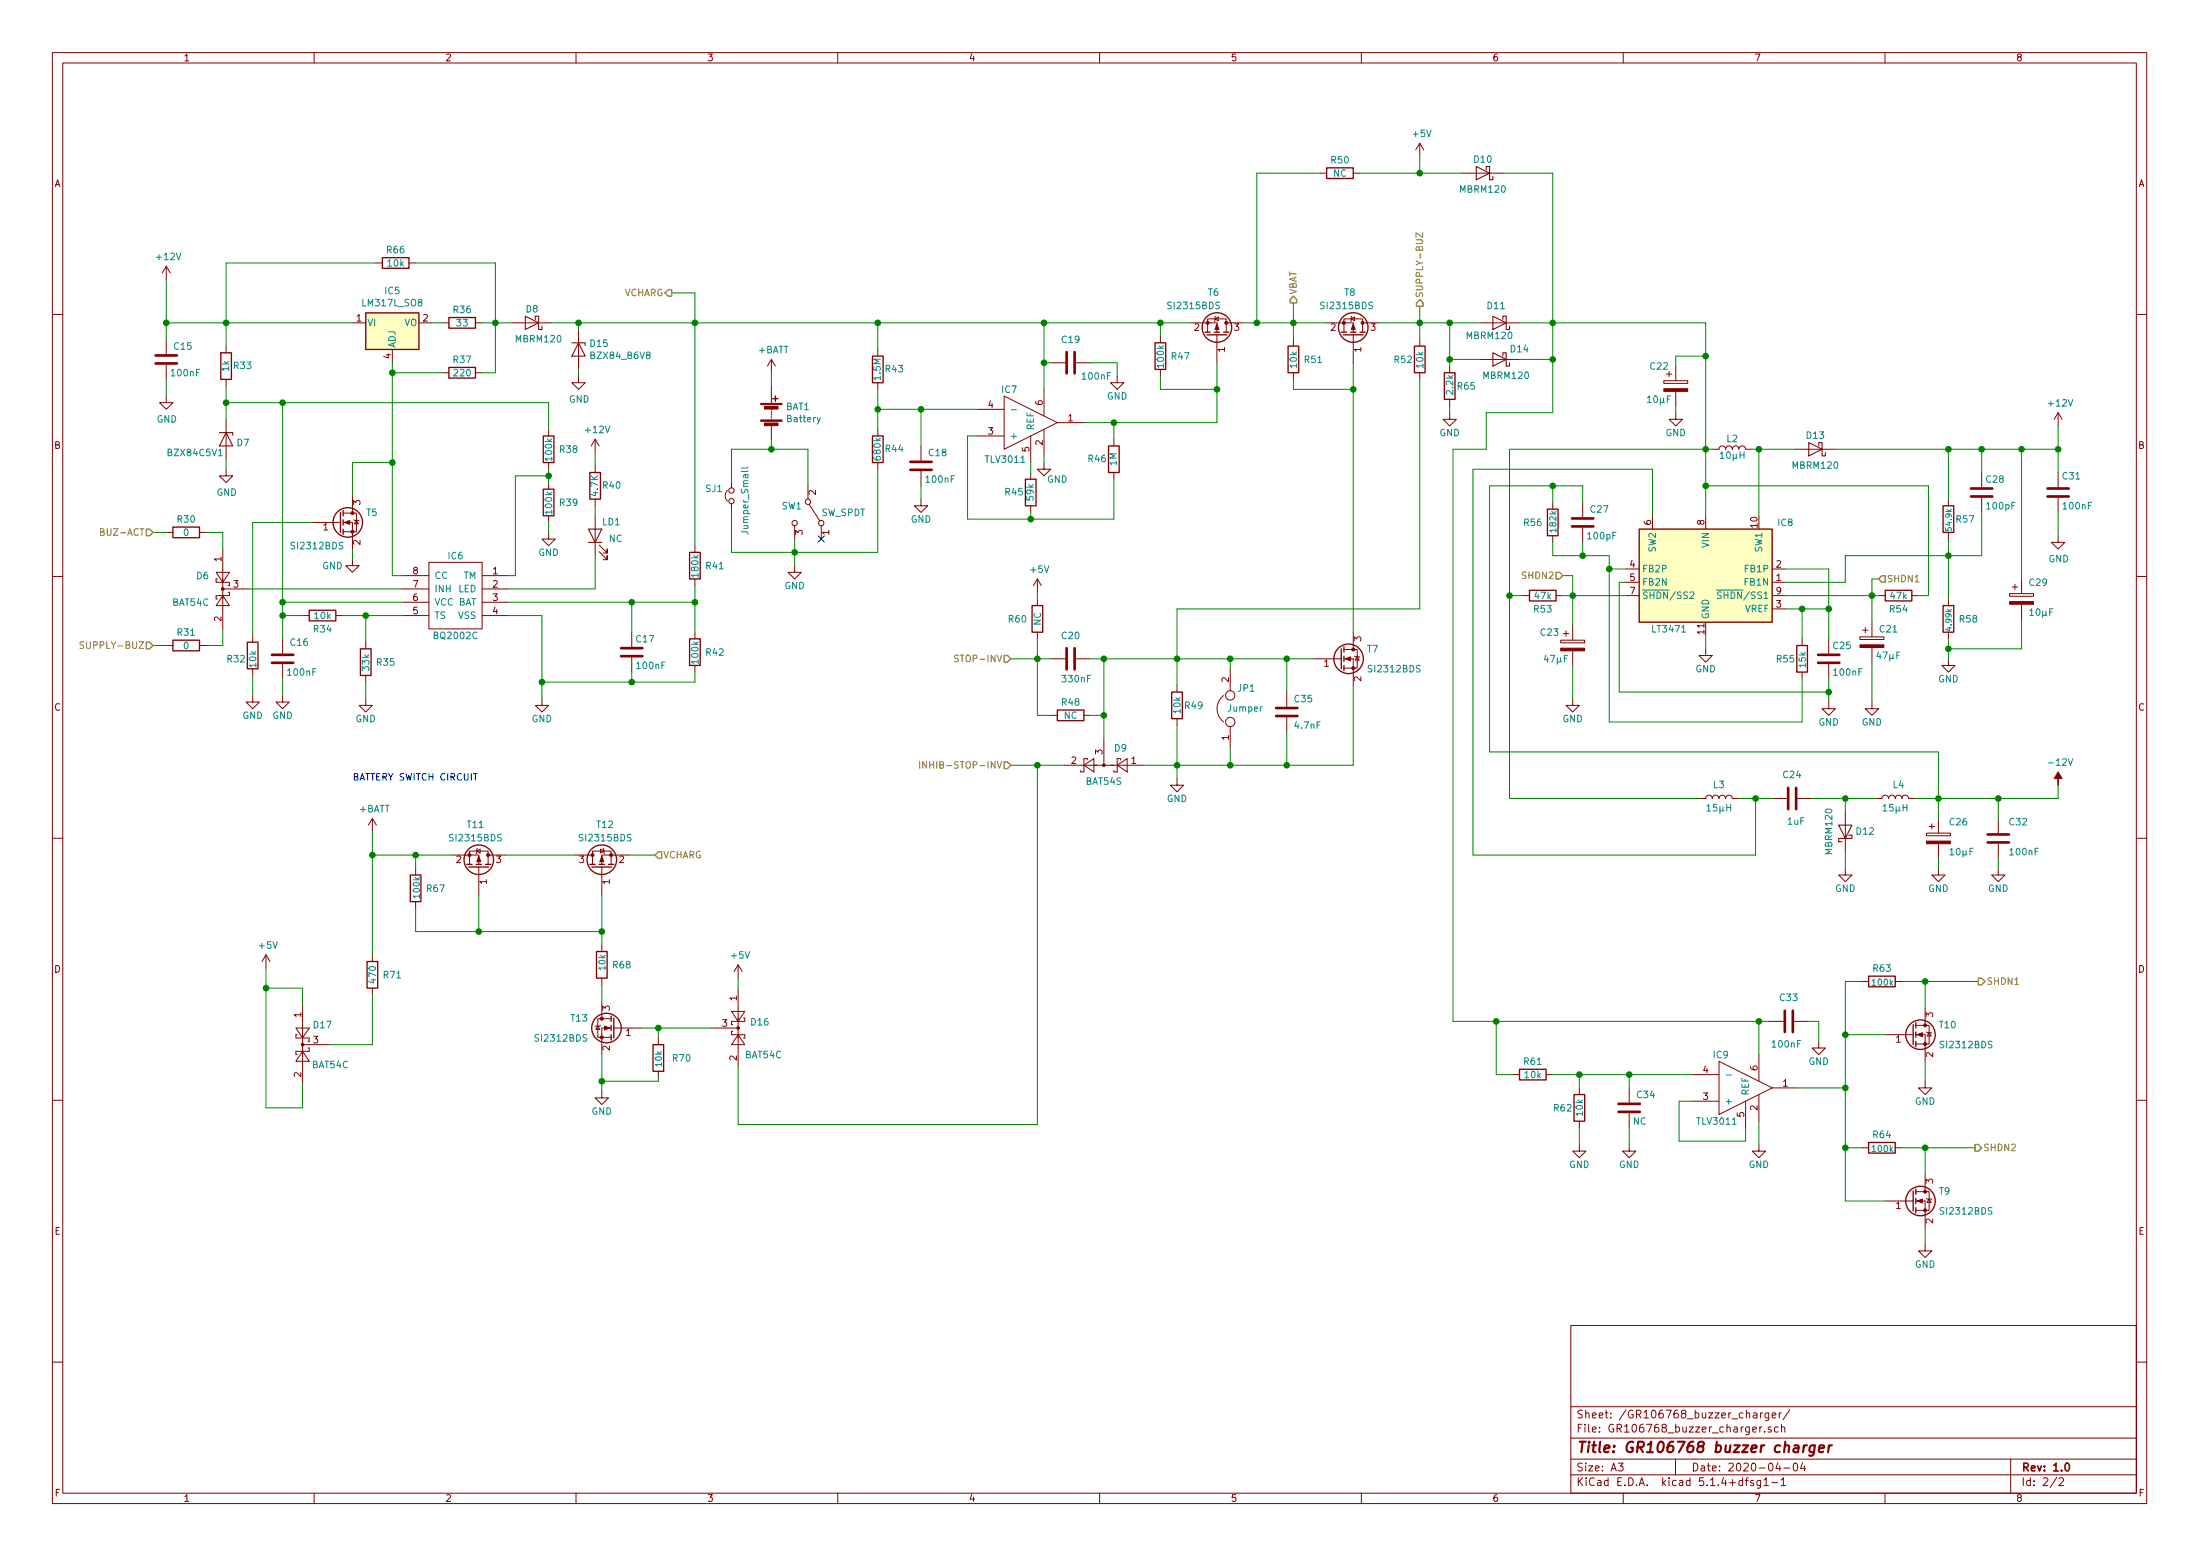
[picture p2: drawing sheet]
<svg xmlns="http://www.w3.org/2000/svg" width="420mm" height="297mm" viewBox="0 0 420 297" stroke-linecap="round" stroke-linejoin="round" font-family="sans-serif">
<g fill="none" stroke="#840000" stroke-width=".19">
<path d="M10 10h400v277h-400zM12 12h396v273.1h-396zM60 10v2M110 10v2M160 10v2M210 10v2M260 10v2M310 10v2M360 10v2M252.1 33.1h1.3M258.4 33.1h1.3M271.1 27.3v2.6"/>
<path d="M271.1 27.3l-.7 1.3M271.1 27.3l.8 1.3M279.4 33.1h7.6M31.7 50.8l-.7 1.3M31.7 50.8v2.6M31.7 50.8l.8 1.3M71.8 50.2h1.2M78.1 50.2h1.3M10 60h2M31.7 75.6v1.3h1.3l-1.3 1.2-1.2-1.2h1.2M31.7 64.8v2.8M31.7 69.6v2.8"/>
<path d="M43.2 66.1v1.2M43.2 72.4v1.3M67.3 61.6h2.5M74.9 66.7v2.6M80 61.6h2.5M84.5 61.6h1.2M84.5 71.2h1.2M90.8 61.6h1.3M90.8 71.2h1.3M97.8 61.6h7.6M110.5 71.8v1.3h1.3l-1.3 1.2-1.3-1.2h1.3M110.5 62.9v7.6"/>
<path d="M147.3 68.6l-.7 1.3M147.3 68.6v2.6M147.3 73.7v3.3M147.3 78v.3M147.3 78.5v.3M147.3 79v.3M147.3 79.5v.3M147.3 68.6l.8 1.3M167.6 66.7v1.3M167.6 73.1v1.2M186.7 78.1h5.1M191.8 75.6l10.1 5.1-10.1 5.1z"/>
<path d="M199.4 74.3v5.1M200.7 69.3h2.8M205.5 69.3h2.8M213.4 71.8v1.3h1.2l-1.2 1.2-1.3-1.2h1.3M221.6 64.2v1.2M221.6 70.5v1.3M227.3 61.6h5.1v1.8M232 60.9l.7-.4v.8zM232.2 60.4l-.3 1M232.4 63.9v.2M232.4 64.2v5.1M234.2 61.6v-.7h-3.6v2.5"/>
<path d="M234.2 61.6h3.3M234.2 61.6v1.8M247 64.8v1.3M247 71.2v1.2M253.4 61.6h5v1.8M258.1 60.9l.6-.4v.8zM258.2 60.4l-.3 1M258.4 63.9v.2M258.4 64.2v5.1M260.2 61.6v-.7h-3.5v2.5M260.2 61.6h3.3M260.2 61.6v1.8"/>
<path d="M271.1 64.8v1.3M271.1 71.2v1.2M276.9 78.8v1.2h1.2l-1.2 1.3-1.3-1.3h1.3M276.9 69.9v1.3M276.9 76.2v1.3M282.6 61.6h7.6M282.6 68.6h7.6M317.8 72.7h4.5v.5h-4.5zM318.3 71.4h1M318.8 70.9v1M320 78.8v1.2h1.3l-1.3 1.3-1.2-1.3h1.2M320 69.9v2.8"/>
<path d="M320 74.7v2.8M393.1 78.8l-.8 1.2M393.1 78.8v2.5M393.1 78.8l.7 1.2M408 60h2M43.2 89.6v1.2h1.2l-1.2 1.3-1.3-1.3h1.3M43.2 80v7.7M59.7 99.7h5.1M64.8 99.7h.2M65.5 99.7h1.8v5.1M65.5 98h1.8M67.3 98h.8v3.5h-2.6"/>
<path d="M67.3 94.7v3.3M67.6 99.2l1 .3M68.1 99.4l.4 .6h-.8zM104.8 82v1.2M104.8 88.3v1.3M104.8 92.1v1.3M104.8 98.5v1.2M113.7 83.9v2.5M113.7 88.9v1.3M113.7 95.3v1.3M113.7 98.5v7.6M113.7 83.9l-.8 1.2"/>
<path d="M113.7 83.9l.7 1.2M138.9 93.6a1.41 1.41 0 0 0 0 2.1M139.7 92.1v1M139.7 96.2v1M147.3 80v.3M147.3 81.3v2.6M154.3 92.7v2.6M154.6 96.3l2 3.2M167.6 82v1.2M167.6 88.3v1.3M175.9 95.3v1.3h1.3l-1.3 1.2-1.3-1.2h1.3M175.9 85.1v2.8"/>
<path d="M175.9 90v2.7M186.7 83.2h5.1M196.8 83.2v5.1M196.8 90.2v1.3M196.8 96.6v1.2M199.4 88.3v1.3h1.3l-1.3 1.2-1.3-1.2h1.3M199.4 82v5M201.9 80.7h5.1M212.7 83.9v1.2M212.7 90.2v1.3M296.5 95.9v1.3M302.3 95.9v2.8"/>
<path d="M315.6 98.5v2.5M325.8 98.5v2.5M327 85.8h1.3a.63 .63 0 0 1 .6-.7 .63 .63 0 0 1 .7 .7 .63 .63 0 0 1 .6-.7 .63 .63 0 0 1 .6 .7 .63 .63 0 0 1 .7-.7 .63 .63 0 0 1 .6 .7 .63 .63 0 0 1 .6-.7 .63 .63 0 0 1 .7 .7h1.2M342.9 85.8h7.6M372.1 95.3v1.3M378.5 90.2v2.8M378.5 95v2.8M393.1 90.2v2.8M393.1 95v2.8M10 110h2M31.7 101.6h1.3M38.1 101.6h1.3"/>
<path d="M41.3 109.3h2.5l-1.3 1.9zM41.5 110.5h-.2v.7h2.5v.6h-.2M42.5 113.7l1.3 1.9h-2.5zM42.5 112.4h5.1M42.5 104.8v15.3M43.6 113.1h.2v.6h-2.5v.6h.2M57.8 117.5h1.3M64.1 117.5h1.3M67.3 106.7v1.3h1.3l-1.3 1.3-1.3-1.3h1.3M76.8 109.9h5.1M76.8 112.4h5.1M76.8 115h5.1"/>
<path d="M76.8 117.5h5.1M81.9 107.4h10.2v12.7h-10.2zM92.1 109.9h5.1M92.1 112.4h5.1M92.1 115h5.1M92.1 117.5h5.1M104.8 101.6v1.3h1.2l-1.2 1.3-1.3-1.3h1.3M114.4 105.3l1.6 1.5v-.7v.7h-.8M114.4 104l1.6 1.6v-.8v.8h-.8M132.7 104.2v1.2M132.7 110.5v1.3M151.8 108v1.3h1.2l-1.2 1.2-1.3-1.2h1.3"/>
<path d="M151.8 100.4v2.5M156.8 100.4v2.5M198.1 110.5v2.6M198.1 114.3v1.3M198.1 110.5l-.7 1.3M198.1 110.5l.8 1.3M290.8 113.7h1.3M296.5 102.3v1.2M297.2 113.7h1.2M300.4 119.4v2.8M302.3 100.7v2.8M310.5 113.7h2.6"/>
<path d="M310.5 111.2h2.6M310.5 108.6h2.6M338.5 113.7h2.5M338.5 111.2h2.5M338.5 108.6h2.5M338.5 116.2h2.5M356.2 119.8v1M357.5 118.8v2.8M358.8 113.7h1.2M365.1 113.7h1.3M372.1 101.6v1.3M372.1 114.3v1.3"/>
<path d="M383.8 113.3h4.6v.5h-4.6zM384.3 112.1h1M384.8 111.5v1.1M386.1 110.5v2.8M386.1 115.4v2.7M393.1 102.3v1.2h1.2l-1.2 1.3-1.3-1.3h1.3M408 110h2M31.7 123.2h1.3M38.1 123.2h1.3M48.3 132.8v1.2h1.2l-1.2 1.3-1.3-1.3h1.3M48.3 121.3v1.3M48.3 127.7v1.2"/>
<path d="M54 132.8v1.2h1.2l-1.2 1.3-1.3-1.3h1.3M54 122v2.8M54 126.8v2.8M69.8 133.4v1.3h1.3l-1.3 1.2-1.2-1.2h1.2M69.8 122.6v1.3M69.8 128.9v1.3M103.5 133.4v1.3h1.3l-1.3 1.2-1.3-1.2h1.3M120.6 120.7v2.8M120.6 125.5v2.8M132.7 120.7v1.3M132.7 127v1.3M198.1 120.7v1.3"/>
<path d="M200.7 125.8h2.8M200.7 136.6h1.2M205.5 125.8h2.8M207 136.6h1.3M224.8 130.8v1.3M224.8 137.2v1.3M233.7 132.8a3.2 3.2 0 0 0 0 5M234.9 127.7v4.2M234.9 138.7v4.2M245.7 132.1v2.8M245.7 136.9v2.8M250.8 125.8h5.1"/>
<path d="M256 125.8h.2M256.7 125.8h1.7v5M256.7 124h1.7M258.4 124h.8v3.5h-2.5M258.4 120.7v3.3M258.7 125.3l1 .2M259.2 125.4l.4 .6h-.8zM298.1 122.2h4.5v.5h-4.5zM298.6 120.9h1M299.1 120.4v1M300.4 133.4v1.3h1.2l-1.2 1.2-1.3-1.2h1.3M300.4 124.2v2.8"/>
<path d="M325.8 123.9v1.2h1.2l-1.2 1.3-1.3-1.3h1.3M344.2 122v1.2M344.2 128.3v1.3M349.2 134v1.3h1.3l-1.3 1.3-1.2-1.3h1.2M349.2 122v2.8M349.2 126.8v2.8M355.2 121.6h4.6v.5h-4.6zM355.7 120.3h1M357.5 134v1.3h1.3l-1.3 1.3-1.3-1.3h1.3M357.5 123.6v2.8M372.1 125.8v1.2h1.3l-1.3 1.3-1.3-1.3h1.3M372.1 120.7v1.3"/>
<path d="M71.1 156.2v2.6M71.1 156.2l-.7 1.3M71.1 156.2l.8 1.3M203.2 146.1h15.2M207 146.1l1.9-1.3v2.6zM207.6 145.1v-.3h-.6v2.6h-.6v-.3M210.8 141v5.1M213.4 146.1l1.9-1.3v2.6zM214 145.1v-.3h-.6v2.6h-.7v-.3M224.8 148.6v1.3h1.3l-1.3 1.3-1.3-1.3h1.3M324.5 152.4h1.3a.63 .63 0 0 1 .6-.6 .63 .63 0 0 1 .6 .6 .63 .63 0 0 1 .7-.6 .63 .63 0 0 1 .6 .6 .63 .63 0 0 1 .6-.6 .63 .63 0 0 1 .7 .6 .63 .63 0 0 1 .6-.6 .63 .63 0 0 1 .6 .6h1.3M338.5 152.4h2.7"/>
<path d="M343.3 152.4h2.8M352.4 155v7.6M358.1 152.4h1.3a.63 .63 0 0 1 .6-.6 .63 .63 0 0 1 .7 .6 .63 .63 0 0 1 .6-.6 .63 .63 0 0 1 .6 .6 .63 .63 0 0 1 .7-.6 .63 .63 0 0 1 .6 .6 .63 .63 0 0 1 .7-.6 .63 .63 0 0 1 .6 .6h1.3M367.9 159h4.6v.5h-4.6zM368.4 157.8h1M368.9 157.3v1M370.2 156.2v2.8M381.6 156.2v2.8M10 160h2M79.4 165.8v1.2M79.4 172.1v1.3M86.4 163.2h5v1.8"/>
<path d="M91.1 162.5l.6-.4v.8zM91.2 162l-.3 1M91.4 165.5v.2M91.4 165.8v5.1M93.2 163.2v-.7h-3.5v2.5M93.2 163.2h3.3M93.2 163.2v1.8M109.9 163.2h3.3M113.2 163.2v-.7h3.5v2.5M113.2 163.2v1.8M114.7 162.1l.6 .4-.6 .4zM114.9 165.5v.2"/>
<path d="M114.9 165.8v5.1M115.2 162l.2 1M120 163.2h-5.1v1.8M352.4 165.8v1.2h1.3l-1.3 1.3-1.2-1.3h1.2M370.2 165.8v1.2h1.3l-1.3 1.3-1.3-1.3h1.3M370.2 161.1v2.8M381.6 165.8v1.2h1.3l-1.3 1.3-1.2-1.3h1.2M381.6 161.1v2.8M408 160h2M50.8 182.3l-.8 1.3M50.8 182.3v2.5M50.8 182.3l.8 1.3"/>
<path d="M56.5 196.3h2.6l-1.3 1.9zM56.8 197.5h-.3v.7h2.6v.6h-.3M57.8 191.8v15.2M57.8 199.4h5.1M71.1 182.3v1.3M71.1 188.6v1.3M114.2 195.9l.4 .6h-.8zM114.7 195.7l-1 .3M114.9 194.5h-.7v3.5h2.5M114.9 180.4v1.2M114.9 186.7v1.3M114.9 191.2v3.3"/>
<path d="M114.9 194.5h1.8M116.7 196.3h-1.8v5M117.2 196.3h.2M117.5 196.3h5.1M125.7 198.2v1.2M135.9 196.3h5.1M139.7 193.1h2.5l-1.2 1.9zM140 196.9h-.3v.6h2.5v.7h-.2M141 197.5l1.2 1.9h-2.5zM141 184.2l-.8 1.3M141 184.2v2.5M141 188.6v15.3"/>
<path d="M141 184.2l.7 1.3M142 194.3h.2v.7h-2.5v.6h.3M337.8 195h2.8M342.6 195h2.8M347.3 198.8v1.3h1.3l-1.3 1.2-1.2-1.2h1.2M355.6 187.4h1.3M360 197.5h5.1M361.9 187.4h1.3M365.2 197.5h.2M365.9 197.5h1.8v5.1M365.9 195.7h1.8M367.7 195.7h.7v3.6h-2.5"/>
<path d="M367.7 192.4v3.3M367.9 197l1 .3M368.4 197.1l.4 .7h-.8zM10 210h2M57.8 200.7l1.3 1.9h-2.6zM58.8 200.1h.3v.6h-2.6v.6h.3M114.9 208.3v1.3h1.3l-1.3 1.3-1.2-1.3h1.2M125.7 204.5v1.3M288.9 205.1h1.3M295.3 205.1h1.2M301.6 218.5v1.2h1.3l-1.3 1.3-1.2-1.3h1.2M301.6 207.7v1.3"/>
<path d="M301.6 214v1.3M311.1 218.5v1.2h1.3l-1.3 1.3-1.2-1.3h1.2M311.1 207.7v2.8M311.1 212.5v2.8M323.2 205.1h5.1M323.2 210.2h5.1M328.3 202.6l10.2 5.1-10.2 5.1zM333.4 210.2v5.1M335.9 218.5v1.2h1.3l-1.3 1.3-1.3-1.3h1.3M335.9 201.3v5.1M335.9 209v5M338.5 207.7h5"/>
<path d="M355.6 219.1h1.3M361.9 219.1h1.3M367.7 206.4v1.3h1.2l-1.2 1.3-1.3-1.3h1.3M408 210h2M360 229.3h5.1M365.2 229.3h.2M365.9 229.3h1.8v5.1M365.9 227.5h1.8M367.7 227.5h.7v3.5h-2.5M367.7 237.5v1.3h1.2l-1.2 1.3-1.3-1.3h1.3M367.7 224.2v3.3M367.9 228.8l1 .2"/>
<path d="M368.4 228.9l.4 .6h-.8zM300 253h108v32.1h-108zM10 260h2M300 278.5h108M300 274.5h108M300 268.5h108M309 279.3h1l-.5 .6 .4 .1v.7l-.2 .1-.7-.1M320 278.5v3M334.9 269.8h.6v.9M335.5 270.1h-.5l-.2 .2 .2 .4 .5-.1M336.1 272.4v1M336.2 269.7v1"/>
<path d="M336.5 272.4l-.4 .3M336.7 269.7l-.4 .1-.1 .2M337 273.3v.1M337.8 269.7l-.1 1.4-.2 .1-.3-.1M337.8 269.8l-.4-.1-.3 .3 .1 .6 .2 .1 .4-.1M338.2 272.5l-.3-.1-.2 .2v.2l.5 .2v.3h-.5M338.5 270.2l.7-.1-.1-.3-.4-.1-.2 .2v.7h.6M339.5 279.2l-.3 1.1h.9M339.6 272.5l-.4-.1-.3 .3v.6l.3 .1 .4-.1M339.8 269.7v1M339.9 279.8v1M340.2 272.5l.2-.1 .4 .1 .1 .9"/>
<path d="M340.2 269.7l-.4 .3M340.2 271.9v1.5M341.8 269.1l-1.3 2M342.6 279.5l.4-.2a.94 .94 0 0 1 0 1.5 .82 .82 0 0 1-.4-1.3zM344.2 279.2l-.3 1.1h.9M344.6 279.8v1M384 278.5v6.6M408 260h2M60 285.1v1.9M110 285.1v1.9M160 285.1v1.9M210 285.1v1.9"/>
<path d="M260 285.1v1.9M300 281.5h108M310 285.1v1.9M333.3 282.6h.6M333.9 282.1l-.4 .2v1.3M334.9 282.7l-.4-.1-.2 .2 .1 .2 .5 .2v.3h-.6M336.2 282.6v1.2l-.3 .3-.3-.1M336.2 282.7l-.4-.1-.3 .3 .1 .6 .2 .1 .4-.1M336.9 282.5l.4-.4v1.5M336.9 283.6h.8M338.4 283h1.1M340.2 282.5l.4-.4v1.5"/>
<path d="M340.2 283.6h.8M340.7 280.2h1.1M360 285.1v1.9M392.8 282l-1.3 2M393.2 282.3l.6-.2 .3 .4-.9 1.1h.9"/>
<circle cx="139.7" cy="95.7" r=".51"/>
<circle cx="139.7" cy="93.6" r=".51"/>
<circle cx="151.8" cy="99.9" r=".51"/>
<circle cx="154.3" cy="95.8" r=".51"/>
<circle cx="156.8" cy="99.9" r=".51"/>
<circle cx="234.9" cy="137.8" r=".89"/>
<circle cx="234.9" cy="132.8" r=".89"/>
</g>
<path d="M394.5 279.5l.2-.2a.81 .81 0 0 1 .6 .6 .81 .81 0 0 1-.3 .8l-.1 .1a.79 .79 0 0 1-.4-1.3z" fill="none" stroke="#840000" stroke-width=".3"/>
<path d="M344.5 275.9l-.2 1.3M345.1 275.9l-.4 .1-.2 .3M346.6 275.9l-.3 1.8a.57 .57 0 0 1-.8 .1M346.6 276a.68 .68 0 0 0-1 .3l-.1 .5 .2 .3 .2 .1 .6-.1M347.4 276.6l1-.2-.1-.4h-.8l-.2 .9 .3 .3 .6-.1M349.3 275.9l-.2 1.3M349.9 275.9l-.4 .1-.3 .3" fill="none" stroke="#840000" stroke-width=".41"/>
<g fill="none" stroke="#840000" stroke-width=".25">
<path d="M253.4 32h5v2.1h-5zM69.8 59.7h10.2v7h-10.2zM73 49.2h5.1v2h-5.1zM42.2 67.3h2v5.1h-2zM85.7 60.6h5.1v2h-5.1zM85.7 70.1h5.1v2.1h-5.1zM147.6 76.1h1M148.1 75.6v1M166.6 68h2.1v5.1h-2.1zM220.6 65.4h2v5.1h-2zM230.1 63.4h1M230.5 63.9h3.8"/>
<path d="M231.9 63.4h1M233.7 63.4h1M246 66.1h2v5.1h-2zM256.2 63.4h1M256.5 63.9h3.8M257.9 63.4h1.1M259.7 63.4h1M270.1 66.1h2.1v5.1h-2.1zM275.8 71.2h2.1v5h-2.1zM65 97.8v3.8M65.5 97.4v1.1M65.5 99.2v1"/>
<path d="M103.8 83.2h2v5.1h-2zM103.8 93.4h2v5.1h-2zM112.6 90.2h2.1v5.1h-2.1zM166.6 83.2h2.1v5.1h-2.1zM195.8 91.5h2.1v5.1h-2.1zM211.7 85.1h2v5.1h-2zM295.5 97.2h2.1v5.1h-2.1zM371.1 96.6h2v5h-2zM33 100.6h5.1v2.1h-5.1zM59.1 116.5h5v2h-5zM65.5 101v1M131.7 105.4h2v5.1h-2z"/>
<path d="M197.1 115.6h2v5.1h-2zM292.1 112.7h5.1v2h-5.1zM313.1 101h25.4v17.8h-25.4zM360 112.7h5.1v2h-5.1zM371.1 115.6h2v5.1h-2zM33 122.2h5.1v2h-5.1zM47.2 122.6h2.1v5.1h-2.1zM68.8 123.9h2.1v5h-2.1zM131.7 122h2v5h-2zM201.9 135.5h5.1v2.1h-5.1zM223.8 132.1h2v5.1h-2zM256.2 123.9v3.8"/>
<path d="M256.7 123.5v1M256.7 125.3v1M256.7 127v1.1M343.2 123.2h2v5.1h-2zM78.4 167h2v5.1h-2zM89.2 165h1M89.5 165.5h3.8M90.9 165h1M92.7 165h1M112.6 165h1.1M113 165.5h3.8M114.4 165h1"/>
<path d="M116.2 165h1M70.1 183.6h2v5h-2zM113.9 181.6h2.1v5.1h-2.1zM116.7 194v1M116.7 195.7v1.1M116.7 197.5v1M117.2 194.3v3.9M124.7 199.4h2v5.1h-2zM356.9 186.3h5v2.1h-5zM365.4 195.6v3.8M365.9 195.2v1.1M365.9 197v1"/>
<path d="M365.9 198.8v1M290.2 204.1h5.1v2.1h-5.1zM300.6 209h2v5h-2zM356.9 218.1h5v2h-5zM365.4 227.4v3.8M365.9 227v1M365.9 228.8v1M365.9 230.5v1.1"/>
<circle cx="232.4" cy="62.5" r="2.82"/>
<circle cx="258.4" cy="62.5" r="2.82"/>
<circle cx="66.4" cy="99.7" r="2.82"/>
<circle cx="257.6" cy="125.8" r="2.82"/>
<circle cx="91.4" cy="164.1" r="2.82"/>
<circle cx="114.9" cy="164.1" r="2.82"/>
<circle cx="115.8" cy="196.3" r="2.82"/>
<circle cx="366.8" cy="197.5" r="2.82"/>
<circle cx="366.8" cy="229.3" r="2.82"/>
</g>
<g fill="none" stroke="#840000" stroke-width=".51">
<path d="M29.7 69.4h4.1M29.7 67.9h4.1M203.7 67.2v4.1M205.2 67.2v4.1M173.9 89.7h4M173.9 88.2h4M300.2 99h4.1M376.4 94.8h4.1M376.4 93.3h4.1M391 94.8h4.1M391 93.3h4.1M300.2 100.5h4.1"/>
<path d="M51.9 126.5h4.1M51.9 125h4.1M118.6 125.3h4.1M118.6 123.7h4.1M203.7 123.7v4.1M205.2 123.7v4.1M243.7 136.7h4.1M243.7 135.2h4.1M347.2 126.5h4.1M347.2 125h4.1M341.5 150.4v4.1M343 150.4v4.1"/>
<path d="M379.6 159.3h4.1M379.6 160.8h4.1M340.9 192.9v4.1M342.4 192.9v4.1M309.1 212.3h4.1M309.1 210.7h4.1"/>
</g>
<g fill="#840000" stroke="#840000" stroke-width=".19">
<path d="M298.1 123.7h4.5v.5h-4.5z"/>
<path d="M367.9 160.6h4.6v.5h-4.6z"/>
<path d="M383.8 114.8h4.6v.6h-4.6z"/>
<path d="M355.2 123.1h4.6v.5h-4.6z"/>
<path d="M393.1 147.4l.7 1.2h-.7v1.3v-1.3h-.8z"/>
<path d="M114.9 163.5l.4 1h-.7z"/>
<path d="M317.8 74.2h4.5v.5h-4.5z"/>
<path d="M232.4 61.9l.4 1h-.8z"/>
<path d="M65.8 99.7l1-.3v.7z"/>
<path d="M256.9 125.8l1-.4v.7z"/>
<path d="M366.1 229.3l1.1-.4v.8z"/>
<path d="M366.1 197.5l1.1-.4v.8z"/>
<path d="M115.4 195.9l1.1 .4-1.1 .3z"/>
<path d="M258.4 61.9l.4 1h-.7z"/>
<path d="M145.3 80.2h4.1v.2h-4.1z"/>
<path d="M145.3 77h4.1v.3h-4.1z"/>
<path d="M146 80.8h2.6v.5h-2.6z"/>
<path d="M146 77.6h2.6v.5h-2.6z"/>
<path d="M91.4 163.5l.4 1h-.7z"/>
<circle cx="210.8" cy="146.1" r=".25"/>
<circle cx="141" cy="196.3" r=".25"/>
<circle cx="57.8" cy="199.4" r=".25"/>
<circle cx="116.7" cy="163.2" r=".28"/>
<circle cx="113.2" cy="163.2" r=".28"/>
<circle cx="230.6" cy="61.6" r=".28"/>
<circle cx="234.2" cy="61.6" r=".28"/>
<circle cx="67.3" cy="101.5" r=".28"/>
<circle cx="67.3" cy="98" r=".28"/>
<circle cx="258.4" cy="127.5" r=".28"/>
<circle cx="258.4" cy="124" r=".28"/>
<circle cx="367.7" cy="231" r=".28"/>
<circle cx="367.7" cy="227.5" r=".28"/>
<circle cx="367.7" cy="199.3" r=".28"/>
<circle cx="367.7" cy="195.7" r=".28"/>
<circle cx="114.9" cy="198" r=".28"/>
<circle cx="114.9" cy="194.5" r=".28"/>
<circle cx="256.7" cy="61.6" r=".28"/>
<circle cx="260.2" cy="61.6" r=".28"/>
<circle cx="42.5" cy="112.4" r=".25"/>
<circle cx="89.7" cy="163.2" r=".28"/>
<circle cx="93.2" cy="163.2" r=".28"/>
</g>
<g fill="none" stroke="#840000" stroke-width=".2">
<path d="M281.9 31.8l2.6 1.3-2.6 1.2zM283.8 32.4v-.6h.7v2.5h.6v-.6M100.3 60.4l2.6 1.2-2.6 1.3zM102.2 61v-.6h.7v2.5h.6v-.6M109.2 65.4h2.6v.5M110.5 65.4l1.3 2.6h-2.6zM285.1 60.4l2.6 1.2-2.6 1.3zM285.1 67.3l2.6 1.3-2.6 1.3zM287 61v-.6h.7v2.5h.6v-.6M287 68v-.7h.7v2.6h.6v-.6M41.9 82.6h2.5v.5M43.2 82.6l1.2 2.5h-2.5z"/>
<path d="M345.4 84.5l2.6 1.3-2.6 1.2zM347.3 85.1v-.6h.7v2.5h.6v-.6M112.4 101h2.5l-1.2 2.5zM112.4 103.5h2.5M351.2 157.5h2.5l-1.3 2.6zM353.1 159.4h.6v.7h-2.5v.6h.6"/>
</g>
<g fill="none" stroke="#008484" stroke-width=".19">
<path d="M156.7 79.7l-.5 1.1-.1 .2M193.1 78.2h1M314.6 75.9l.4-.3v1.2M314.6 76.8h.7M319 75.6h-.6v1.2M41.7 87h.7M142.8 89.8l-.1 .2h-1.1M142.8 89.2l-.1 .1h-1.1M328.5 86.6l.4-.4v1.3M328.5 87.5h.8M332.3 86.9h.8M333.1 86.2v1.3"/>
<path d="M322.8 113.1l.4-.1 .3 .3-.8 1h.8M327.8 112.6h1.2M328.7 113.1l-.5-.1-.2 .2 .1 .3 .6 .3v.3l-.2 .2-.5-.1M387.7 116.6l.3-.4v1.3M387.7 117.5h.7M392.1 116.2h-.6v1.3M295.2 125.1l-.3 .8h.8M299.4 125.1h-.6v1.3M358.7 124.4l-.3 .9h.8M362.9 124.5h-.6v1.2M326 153.9l.3-.3v1.2M326 154.8h.7"/>
<path d="M329.8 154.2h.7M330.5 153.6v1.2M359.6 153.9l.4-.3v1.2M359.6 154.8h.8M363.4 154.2h.8M364.2 153.6v1.2M372.4 162.3l.4-.4v1.3M372.4 163.2h.7M376.8 161.9h-.6v1.3M329.7 205.2h1"/>
</g>
<g fill="#ffffc2" stroke="#ffffc2" stroke-width=".19">
<path d="M69.8 59.7h10.2v7h-10.2z"/>
<path d="M313.1 101h25.4v17.8h-25.4z"/>
</g>
<g fill="none" stroke="#008400" stroke-width=".19">
<path d="M252.1 33.1h-12.1v28.5M259.7 33.1h19.7M271.1 29.9v3.2M287 33.1h9.5v45.7h-12.7v7h-6.3v109.2h60.3M31.7 53.4v11.4M71.8 50.2h-28.6v15.9M79.4 50.2h15.2v21h-2.5M128.3 55.9h4.4v48.3M247 57.8v7M271.1 58.5v6.3M31.7 61.6h35.6M31.7 72.4v3.2"/>
<path d="M43.2 76.9h61.6v5.1M43.2 73.7v6.3M54 76.9v45.1M74.9 69.3v40.6h1.9M74.9 71.2h9.6M82.5 61.6h2M92.1 61.6h5.7M105.4 61.6h121.9M110.5 61.6v1.3M110.5 70.5v1.3M147.3 71.2v2.5M167.6 78.1h19.1"/>
<path d="M167.6 61.6v5.1M167.6 74.3v7.7M175.9 78.1v7M199.4 61.6v12.7M199.4 69.3h1.3M208.3 69.3h5.1v2.5M221.6 61.6v2.6M221.6 71.8v2.5h10.8M232.4 69.3v11.4h-25.4M237.5 61.6h15.9M247 72.4v1.9h11.4M258.4 69.3v51.4"/>
<path d="M263.5 61.6h19.1M271.1 72.4v43.8h-46.3v14.6M276.9 61.6v8.3M276.9 77.5v1.3M276.9 68.6h5.7M290.2 61.6h35.6v36.9M290.2 68.6h6.3M320 77.5v1.3M325.8 68h-5.8v1.9M43.2 87.7v1.9M59.7 99.7h-11.4v21.6M74.9 88.3h-7.6v6.4"/>
<path d="M104.8 90.8h-6.4v19.1h-1.2M104.8 89.6v2.5M104.8 99.7v1.9M113.7 86.4v2.5M113.7 96.6v1.9M139.7 92.1v-6.3h14.6v6.9M147.3 83.9v1.9M167.6 89.6v15.8h-27.9v-8.2M175.9 92.7v2.6M186.7 83.2h-1.9v15.9h27.9v-7.6M196.8 88.3v1.9M196.8 97.8v1.3"/>
<path d="M199.4 87v1.3M212.7 80.7v3.2M296.5 92.7v3.2M302.3 95.9v-3.2h-17.8v50.8h85.7v8.3M315.6 98.5v-8.9h-34.3v73.6h54v-10.8M325.8 92.7h42.5v21h-1.9M327 85.8h-38.7v66.6h36.2M334.6 85.8h8.3M335.9 85.8v12.7M350.5 85.8h42.6M372.1 85.8v9.5M378.5 97.8v8.3h-26.1v5.1h-11.4"/>
<path d="M378.5 85.8v4.4M386.1 85.8v24.7M393.1 81.3v8.9M393.1 97.8v4.5M29.2 101.6h2.5M39.4 101.6h3.1v3.2M47.6 112.4h29.2M54 115h22.8M54 117.5h3.8M65.4 117.5h11.4M67.3 104.8v1.9M69.8 117.5v5.1"/>
<path d="M97.2 115h35.5M97.2 117.5h6.3v15.9M113.7 106.1v6.3h-16.5M120.6 115v5.7M132.7 111.8v8.9M151.8 102.9v5.1M198.1 113.1v1.2M288.3 113.7h2.5M296.5 103.5v2.6h10.8v31.7h36.9v-8.2M298.4 109.9h2v9.5M298.4 113.7h12.1M302.3 103.5v2.6"/>
<path d="M307.3 108.6h3.2M310.5 111.2h-1.3v20.9h40M341 116.2h8.2M341 113.7h17.8M341 108.6h8.2v13.4M344.2 116.2v5.8M358.8 110.5h-1.3v8.3M372.1 102.9v11.4M386.1 118.1v5.8h-14M29.2 123.2h2.5M42.5 120.1v3.1h-3.1M48.3 128.9v3.9"/>
<path d="M54 129.6v3.2M69.8 130.2v3.2M120.6 128.3v1.9M132.7 128.3v1.9h-29.2M193 125.8h7.7M198.1 122v14.6h2.6M208.3 136.6h2.5M208.3 125.8h42.5M210.8 125.8v15.2M224.8 138.5v10.1M234.9 125.8v1.9M245.7 125.8v6.3"/>
<path d="M245.7 139.7v6.4M258.4 130.8v15.3h-40M300.4 127v6.4M325.8 121.3v2.6M349.2 129.6v4.4M357.5 126.4v7.6M372.1 122v3.8M71.1 158.8v23.5M193 146.1h10.2M198.1 146.1v68.6h-57.1v-10.8M234.9 142.9v3.2M332.1 152.4h6.4"/>
<path d="M346.1 152.4h12M352.4 152.4v2.6M370.2 152.4v3.8M381.6 152.4v3.8M393.1 149.9v2.5h-27.3M71.1 163.2h15.3M79.4 163.2v2.6M79.4 173.4v4.4h35.5M91.4 170.9v6.9M96.5 163.2h13.4M114.9 170.9v9.5M120 163.2h5.1"/>
<path d="M352.4 162.6v3.2M370.2 163.9v1.9M381.6 163.9v1.9M50.8 184.8v26.7h7v-4.5M50.8 188.6h7v3.2M71.1 189.9v9.5h-8.2M114.9 188v3.2M122.6 196.3h13.3M125.7 196.3v1.9M141 186.7v1.9M285.7 195v10.1h3.2M335.9 195v6.3"/>
<path d="M345.4 195h1.9v3.8M352.4 197.5h7.6M355.6 187.4h-3.2v41.9h7.6M363.2 187.4h14.6M367.7 187.4v5M114.9 201.3v7M125.7 205.8v.6h-10.8M296.5 205.1h26.7M301.6 205.1v2.6M301.6 215.3v3.2M311.1 205.1v2.6M311.1 215.3v3.2"/>
<path d="M323.2 210.2h-2.5v7.6h12.7v-2.5M335.9 214v4.5M343.5 207.7h8.9M352.4 219.1h3.2M363.2 219.1h14M367.7 202.6v3.8M367.7 219.1v5.1M367.7 234.4v3.1"/>
</g>
<path d="M127.6 55.3h.7v1.3h-.7l-.6-.7zM247 56.6l.6 .6v.6h-1.2v-.6zM271.1 57.2l.7 .6v.7h-1.3v-.7zM27.9 101h.7l.6 .6-.6 .7h-.7zM297.2 109.3h.6l.6 .6-.6 .6h-.6zM359.4 109.9h.6v1.3h-.6l-.6-.7zM27.9 122.6h.7l.6 .6-.6 .7h-.7zM191.8 125.1h.6l.6 .7-.6 .6h-.6zM191.8 145.5h.6l.6 .6-.6 .6h-.6zM125.1 163.2l.6-.6h.7v1.3h-.7zM377.8 186.7h.7l.6 .7-.6 .6h-.7zM377.2 218.5h.6l.7 .6-.7 .6h-.6z" fill="none" stroke="#848400" stroke-width=".25"/>
<path d="M271.7 44.4v.9l-1.3-.9v.9M19.2 101.5h.5l.2-.2-.1-.2-.6-.2v1.3h.5l.2-.1v-.3l-.3-.3M16 122.6l-.5-.1-.2 .1v.4l.6 .3 .1 .3-.3 .2-.4-.1M183 125.1h-.5l-.2 .1v.3l.6 .3 .1 .3-.2 .2h-.5M175.6 145.4v1.2M177 145.4v1.2l-.7-1.2v1.2" fill="none" stroke="#848400" stroke-width=".19"/>
<g fill="#008400" stroke="#008400" stroke-width=".25">
<circle cx="302.3" cy="106.1" r=".51"/>
<circle cx="325.8" cy="85.8" r=".51"/>
<circle cx="276.9" cy="68.6" r=".51"/>
<circle cx="325.8" cy="68" r=".51"/>
<circle cx="198.1" cy="146.1" r=".51"/>
<circle cx="31.8" cy="61.6" r=".51"/>
<circle cx="43.2" cy="76.9" r=".51"/>
<circle cx="74.9" cy="88.3" r=".51"/>
<circle cx="335.9" cy="85.8" r=".51"/>
<circle cx="43.2" cy="61.6" r=".51"/>
<circle cx="94.6" cy="61.6" r=".51"/>
<circle cx="325.8" cy="92.7" r=".51"/>
<circle cx="71.1" cy="163.2" r=".51"/>
<circle cx="104.8" cy="90.8" r=".51"/>
<circle cx="74.9" cy="71.2" r=".51"/>
<circle cx="296.5" cy="68.6" r=".51"/>
<circle cx="285.7" cy="195" r=".51"/>
<circle cx="372.1" cy="85.8" r=".51"/>
<circle cx="125.7" cy="196.3" r=".51"/>
<circle cx="258.4" cy="74.3" r=".51"/>
<circle cx="114.9" cy="206.4" r=".51"/>
<circle cx="271.1" cy="61.6" r=".51"/>
<circle cx="91.4" cy="177.8" r=".51"/>
<circle cx="114.9" cy="177.8" r=".51"/>
<circle cx="372.1" cy="106.1" r=".51"/>
<circle cx="79.4" cy="163.2" r=".51"/>
<circle cx="245.7" cy="146.1" r=".51"/>
<circle cx="50.8" cy="188.6" r=".51"/>
<circle cx="378.5" cy="85.8" r=".51"/>
<circle cx="372.1" cy="123.9" r=".51"/>
<circle cx="386.1" cy="85.8" r=".51"/>
<circle cx="393.1" cy="85.8" r=".51"/>
<circle cx="247" cy="61.6" r=".51"/>
<circle cx="212.7" cy="80.7" r=".51"/>
<circle cx="232.4" cy="74.3" r=".51"/>
<circle cx="210.8" cy="125.8" r=".51"/>
<circle cx="311.1" cy="205.1" r=".51"/>
<circle cx="301.6" cy="205.1" r=".51"/>
<circle cx="335.9" cy="195" r=".51"/>
<circle cx="198.1" cy="125.8" r=".51"/>
<circle cx="352.4" cy="219.1" r=".51"/>
<circle cx="352.4" cy="207.7" r=".51"/>
<circle cx="210.8" cy="136.6" r=".51"/>
<circle cx="352.4" cy="197.5" r=".51"/>
<circle cx="300.4" cy="113.7" r=".51"/>
<circle cx="224.8" cy="125.8" r=".51"/>
<circle cx="367.7" cy="219.1" r=".51"/>
<circle cx="224.8" cy="146.1" r=".51"/>
<circle cx="235" cy="125.8" r=".51"/>
<circle cx="235" cy="146.1" r=".51"/>
<circle cx="245.7" cy="125.8" r=".51"/>
<circle cx="367.7" cy="187.4" r=".51"/>
<circle cx="288.3" cy="113.7" r=".51"/>
<circle cx="147.3" cy="85.8" r=".51"/>
<circle cx="357.5" cy="113.7" r=".51"/>
<circle cx="151.8" cy="105.4" r=".51"/>
<circle cx="132.7" cy="115" r=".51"/>
<circle cx="344.2" cy="116.2" r=".51"/>
<circle cx="110.5" cy="61.6" r=".51"/>
<circle cx="307.3" cy="108.6" r=".51"/>
<circle cx="120.7" cy="130.2" r=".51"/>
<circle cx="349.2" cy="132.1" r=".51"/>
<circle cx="335.3" cy="152.4" r=".51"/>
<circle cx="276.9" cy="61.6" r=".51"/>
<circle cx="54" cy="76.9" r=".51"/>
<circle cx="54" cy="115" r=".51"/>
<circle cx="54" cy="117.5" r=".51"/>
<circle cx="296.5" cy="61.6" r=".51"/>
<circle cx="69.9" cy="117.5" r=".51"/>
<circle cx="240" cy="61.6" r=".51"/>
<circle cx="175.9" cy="78.1" r=".51"/>
<circle cx="221.6" cy="61.6" r=".51"/>
<circle cx="199.4" cy="61.6" r=".51"/>
<circle cx="196.9" cy="99.1" r=".51"/>
<circle cx="352.4" cy="152.4" r=".51"/>
<circle cx="199.4" cy="69.3" r=".51"/>
<circle cx="370.2" cy="152.4" r=".51"/>
<circle cx="167.6" cy="61.6" r=".51"/>
<circle cx="381.6" cy="152.4" r=".51"/>
<circle cx="271.1" cy="33.1" r=".51"/>
<circle cx="167.6" cy="78.1" r=".51"/>
<circle cx="132.7" cy="61.6" r=".51"/>
<circle cx="120.7" cy="115" r=".51"/>
<circle cx="103.5" cy="130.2" r=".51"/>
<circle cx="296.5" cy="92.7" r=".51"/>
<circle cx="349.2" cy="116.2" r=".51"/>
</g>
<path d="M156.2 102.3l1.3 1.2M157.5 102.3l-1.3 1.2" fill="none" stroke="#000084" stroke-width=".19"/>
<text font-size="2.8" fill="#840000" x="301" y="277.3">Title: GR106768 buzzer charger</text>
<g font-size="2.1" fill="#840000">
<text x="301" y="273.5">File: GR106768_buzzer_charger.sch</text>
<text x="301" y="270.8">Sheet: /GR106768_buzzer_charger/</text>
<text x="301" y="280.9">Size: A3</text>
<text x="323" y="280.9">Date: 2020-04-04</text>
<text x="386" y="280.9">Rev: 1.0</text>
<text x="301" y="283.7">KiCad E.D.A. kicad 5.1.4+dfsg1-1</text>
<text x="386" y="283.7">Id: 2/2</text>
</g>
<g font-size="1.8" fill="#840000">
<text x="35" y="11.7">1</text>
<text x="85" y="11.7">2</text>
<text x="135" y="11.7">3</text>
<text x="185" y="11.7">4</text>
<text x="235" y="11.7">5</text>
<text x="285" y="11.7">6</text>
<text x="335" y="11.7">7</text>
<text x="385" y="11.7">8</text>
<text x="10.4" y="35.7">A</text>
<text x="408.4" y="35.7">A</text>
<text x="68.1" y="61.4">1</text>
<text x="80.8" y="61.4">2</text>
<text x="228.1" y="63.2">2</text>
<text x="235.7" y="63.2">3</text>
<text x="254.2" y="63.2">2</text>
<text x="261.8" y="63.2">3</text>
<text x="74.7" y="68.5" transform="rotate(-90 74.7 68.5)">4</text>
<text x="233.9" y="67.2" transform="rotate(-90 233.9 67.2)">1</text>
<text x="260" y="67.2" transform="rotate(-90 260 67.2)">1</text>
<text x="188.7" y="77.9">4</text>
<text x="199.1" y="77.4" transform="rotate(-90 199.1 77.4)">6</text>
<text x="188.7" y="83">3</text>
<text x="204" y="80.4">1</text>
<text x="10.4" y="85.7">B</text>
<text x="196.6" y="86.2" transform="rotate(-90 196.6 86.2)">5</text>
<text x="199.1" y="85" transform="rotate(-90 199.1 85)">2</text>
<text x="408.4" y="85.7">B</text>
<text x="155.8" y="94.5" transform="rotate(-90 155.8 94.5)">2</text>
<text x="61.7" y="101.3">1</text>
<text x="68.8" y="96.4" transform="rotate(-90 68.8 96.4)">3</text>
<text x="315.3" y="100.2" transform="rotate(-90 315.3 100.2)">6</text>
<text x="325.5" y="100.2" transform="rotate(-90 325.5 100.2)">8</text>
<text x="335.7" y="100.7" transform="rotate(-90 335.7 100.7)">10</text>
<text x="42.3" y="107.2" transform="rotate(-90 42.3 107.2)">1</text>
<text x="68.8" y="104" transform="rotate(-90 68.8 104)">2</text>
<text x="153.3" y="102.1" transform="rotate(-90 153.3 102.1)">3</text>
<text x="158.4" y="102.1" transform="rotate(-90 158.4 102.1)">1</text>
<text x="44.6" y="112.2">3</text>
<text x="78.9" y="112.2">7</text>
<text x="78.9" y="109.6">8</text>
<text x="94.1" y="109.6">1</text>
<text x="94.1" y="112.2">2</text>
<text x="311.3" y="108.4">4</text>
<text x="311.3" y="110.9">5</text>
<text x="311.3" y="113.4">7</text>
<text x="339.2" y="110.9">1</text>
<text x="339.2" y="108.4">2</text>
<text x="339.2" y="113.4">9</text>
<text x="42.3" y="118.6" transform="rotate(-90 42.3 118.6)">2</text>
<text x="78.9" y="117.3">5</text>
<text x="78.9" y="114.7">6</text>
<text x="94.1" y="114.7">3</text>
<text x="94.1" y="117.3">4</text>
<text x="339.2" y="116">3</text>
<text x="260" y="122.4" transform="rotate(-90 260 122.4)">3</text>
<text x="325.5" y="121" transform="rotate(-90 325.5 121)">11</text>
<text x="234.7" y="130.2" transform="rotate(-90 234.7 130.2)">2</text>
<text x="252.9" y="127.3">1</text>
<text x="260" y="130.1" transform="rotate(-90 260 130.1)">2</text>
<text x="10.4" y="135.7">C</text>
<text x="408.4" y="135.7">C</text>
<text x="234.7" y="141.3" transform="rotate(-90 234.7 141.3)">1</text>
<text x="204.6" y="145.8">2</text>
<text x="210.6" y="144" transform="rotate(-90 210.6 144)">3</text>
<text x="216.1" y="145.8">1</text>
<text x="87.1" y="164.8">2</text>
<text x="94.8" y="164.8">3</text>
<text x="110.6" y="164.8">3</text>
<text x="118.3" y="164.8">2</text>
<text x="93" y="168.8" transform="rotate(-90 93 168.8)">1</text>
<text x="116.5" y="168.8" transform="rotate(-90 116.5 168.8)">1</text>
<text x="10.4" y="185.7">D</text>
<text x="408.4" y="185.7">D</text>
<text x="140.7" y="191" transform="rotate(-90 140.7 191)">1</text>
<text x="57.5" y="194.2" transform="rotate(-90 57.5 194.2)">1</text>
<text x="116.5" y="192.9" transform="rotate(-90 116.5 192.9)">3</text>
<text x="119.5" y="197.8">1</text>
<text x="137.9" y="196">3</text>
<text x="369.2" y="194.2" transform="rotate(-90 369.2 194.2)">3</text>
<text x="59.8" y="199.2">3</text>
<text x="116.5" y="200.5" transform="rotate(-90 116.5 200.5)">2</text>
<text x="140.7" y="202.4" transform="rotate(-90 140.7 202.4)">2</text>
<text x="362.1" y="199">1</text>
<text x="369.2" y="201.8" transform="rotate(-90 369.2 201.8)">2</text>
<text x="57.5" y="205.6" transform="rotate(-90 57.5 205.6)">2</text>
<text x="325.3" y="210">3</text>
<text x="325.3" y="204.9">4</text>
<text x="335.7" y="204.4" transform="rotate(-90 335.7 204.4)">6</text>
<text x="340.5" y="207.4">1</text>
<text x="333.1" y="213.2" transform="rotate(-90 333.1 213.2)">5</text>
<text x="335.7" y="212" transform="rotate(-90 335.7 212)">2</text>
<text x="369.2" y="225.9" transform="rotate(-90 369.2 225.9)">3</text>
<text x="362.1" y="230.8">1</text>
<text x="369.2" y="233.6" transform="rotate(-90 369.2 233.6)">2</text>
<text x="10.4" y="235.7">E</text>
<text x="408.4" y="235.7">E</text>
<text x="10.5" y="285.7">F</text>
<text x="35" y="286.7">1</text>
<text x="85" y="286.7">2</text>
<text x="135" y="286.7">3</text>
<text x="185" y="286.7">4</text>
<text x="235" y="286.7">5</text>
<text x="285" y="286.7">6</text>
<text x="335" y="286.7">7</text>
<text x="385" y="286.7">8</text>
<text x="408.5" y="285.7">F</text>
</g>
<g font-size="1.8" fill="#008484">
<text x="269.9" y="26.2">+5V</text>
<text x="254.3" y="31.2">R50</text>
<text x="254.6" y="33.7">NC</text>
<text x="281.6" y="31.1">D10</text>
<text x="279" y="36.8">MBRM120</text>
<text x="30" y="49.7">+12V</text>
<text x="73.9" y="48.3">R66</text>
<text x="74.1" y="50.9">10k</text>
<text x="69.4" y="58.5">LM317L_SO8</text>
<text x="73.6" y="56.2">IC5</text>
<text x="86.6" y="59.8">R36</text>
<text x="100.5" y="59.7">D8</text>
<text x="223.3" y="59">SI2315BDS</text>
<text x="230.8" y="56.5">T6</text>
<text x="252.5" y="59">SI2315BDS</text>
<text x="256.8" y="56.5">T8</text>
<text x="284.1" y="59">D11</text>
<text x="70.1" y="62.3">VI</text>
<text x="77.2" y="62.3">VO</text>
<text x="87.3" y="62.3">33</text>
<text x="98.6" y="65.4">MBRM120</text>
<text x="202.8" y="65.5">C19</text>
<text x="280.2" y="64.7">MBRM120</text>
<text x="32.8" y="71.8">100nF</text>
<text x="33.3" y="66.8">C15</text>
<text x="43.7" y="70.9" transform="rotate(-90 43.7 70.9)">1k</text>
<text x="44.7" y="70.4">R33</text>
<text x="75.6" y="66.5" transform="rotate(-90 75.6 66.5)">ADJ</text>
<text x="86.6" y="69.3">R37</text>
<text x="86.8" y="71.8">220</text>
<text x="112.8" y="66.2">D15</text>
<text x="113" y="68.5">BZX84_B6V8</text>
<text x="144.8" y="67.4">+BATT</text>
<text x="169.2" y="71.1">R43</text>
<text x="222.3" y="70.1" transform="rotate(-90 222.3 70.1)">100k</text>
<text x="223.8" y="68.7">R47</text>
<text x="247.7" y="70.2" transform="rotate(-90 247.7 70.2)">10k</text>
<text x="249.2" y="69.3">R51</text>
<text x="266.3" y="69.3">R52</text>
<text x="271.8" y="70.2" transform="rotate(-90 271.8 70.2)">10k</text>
<text x="288.5" y="67.3">D14</text>
<text x="315.2" y="70.6">C22</text>
<text x="108.7" y="76.9">GND</text>
<text x="168.2" y="72.5" transform="rotate(-90 168.2 72.5)">1.5M</text>
<text x="191.4" y="75">IC7</text>
<text x="206.8" y="72.5">100nF</text>
<text x="211.4" y="76.3">GND</text>
<text x="277.5" y="75.2" transform="rotate(-90 277.5 75.2)">2.2k</text>
<text x="278.4" y="74.4">R65</text>
<text x="283.4" y="72.4">MBRM120</text>
<text x="315.3" y="76.9">10F</text>
<text x="391.4" y="77.6">+12V</text>
<text x="29.9" y="80.7">GND</text>
<text x="112" y="82.7">+12V</text>
<text x="150.1" y="78.3">BAT1</text>
<text x="150.4" y="80.6">Battery</text>
<text x="192.8" y="83.9">+</text>
<text x="197.5" y="82.2" transform="rotate(-90 197.5 82.2)">REF</text>
<text x="274.9" y="83.3">GND</text>
<text x="318.1" y="83.3">GND</text>
<text x="345.1" y="83.8">D13</text>
<text x="32.3" y="87.1">BZX84C5V1</text>
<text x="45.3" y="85.2">D7</text>
<text x="105.5" y="87.8" transform="rotate(-90 105.5 87.8)">100k</text>
<text x="107" y="86.4">R38</text>
<text x="168.2" y="87.7" transform="rotate(-90 168.2 87.7)">680k</text>
<text x="169.2" y="86.3">R44</text>
<text x="177.4" y="87.1">C18</text>
<text x="188.4" y="88.4">TLV3011</text>
<text x="207.9" y="88.2">R46</text>
<text x="213.3" y="88.9" transform="rotate(-90 213.3 88.9)">1M</text>
<text x="329.2" y="87.6">10H</text>
<text x="329.8" y="84.4">L2</text>
<text x="342.5" y="89.5">MBRM120</text>
<text x="41.4" y="94.7">GND</text>
<text x="114.2" y="94.6" transform="rotate(-90 114.2 94.6)">4.7K</text>
<text x="115.2" y="93.3">R40</text>
<text x="134.8" y="93.9">SJ1</text>
<text x="177" y="92.2">100nF</text>
<text x="192" y="94.6">R45</text>
<text x="197.4" y="95.5" transform="rotate(-90 197.4 95.5)">59k</text>
<text x="200" y="92.2">GND</text>
<text x="379.4" y="92.2">C28</text>
<text x="394" y="91.5">C31</text>
<text x="33.9" y="99.8">R30</text>
<text x="70" y="98.5">T5</text>
<text x="105.5" y="98" transform="rotate(-90 105.5 98)">100k</text>
<text x="107" y="96.6">R39</text>
<text x="115.1" y="100.3">LD1</text>
<text x="142.9" y="101.6" transform="rotate(-90 142.9 101.6)">Jumper_Small</text>
<text x="149.3" y="97.2">SW1</text>
<text x="156.8" y="98.5">SW_SPDT</text>
<text x="173.9" y="99.8">GND</text>
<text x="291.1" y="100.4">R56</text>
<text x="303.8" y="97.9">C27</text>
<text x="339.6" y="100.4">IC8</text>
<text x="373.7" y="99.8">R57</text>
<text x="379.6" y="97.2">100pF</text>
<text x="394.2" y="97.2">100nF</text>
<text x="35.1" y="102.3">0</text>
<text x="55.9" y="104.9">SI2312BDS</text>
<text x="85.6" y="106.8">IC6</text>
<text x="102.8" y="106.1">GND</text>
<text x="116.3" y="103.5">NC</text>
<text x="303.4" y="103">100pF</text>
<text x="316.2" y="105.3" transform="rotate(-90 316.2 105.3)">SW2</text>
<text x="326.4" y="104.5" transform="rotate(-90 326.4 104.5)">VIN</text>
<text x="336.5" y="105.3" transform="rotate(-90 336.5 105.3)">SW1</text>
<text x="391.2" y="107.4">GND</text>
<text x="37.6" y="110.6">D6</text>
<text x="61.5" y="108.7">GND</text>
<text x="82.9" y="113.1">INH</text>
<text x="82.9" y="110.5">CC</text>
<text x="87.5" y="113.1">LED</text>
<text x="88.5" y="110.5">TM</text>
<text x="133.4" y="110.1" transform="rotate(-90 133.4 110.1)">180k</text>
<text x="134.9" y="108.7">R41</text>
<text x="149.8" y="112.5">GND</text>
<text x="196.9" y="109.4">+5V</text>
<text x="313.6" y="109.3">FB2P</text>
<text x="313.6" y="111.8">FB2N</text>
<text x="333.3" y="111.8">FB1N</text>
<text x="333.4" y="109.3">FB1P</text>
<text x="387.6" y="111.8">C29</text>
<text x="33" y="115.7">BAT54C</text>
<text x="60.1" y="118.2">10k</text>
<text x="82.9" y="118.1">TS</text>
<text x="82.9" y="115.6">VCC BAT</text>
<text x="87.5" y="118.1">VSS</text>
<text x="192.7" y="118.8">R60</text>
<text x="198.8" y="119.4" transform="rotate(-90 198.8 119.4)">NC</text>
<text x="293" y="116.9">R53</text>
<text x="293.2" y="114.4">47k</text>
<text x="313.6" y="114.3">SHDN/SS2</text>
<text x="326.4" y="118.3" transform="rotate(-90 326.4 118.3)">GND</text>
<text x="329.1" y="114.3">SHDN/SS1</text>
<text x="333.2" y="116.9">VREF</text>
<text x="361" y="116.9">R54</text>
<text x="361.1" y="114.4">47k</text>
<text x="374.3" y="118.8">R58</text>
<text x="388.3" y="117.6">10F</text>
<text x="33.9" y="121.4">R31</text>
<text x="35.1" y="123.9">0</text>
<text x="55.5" y="123.3">C16</text>
<text x="60" y="120.7">R34</text>
<text x="83.1" y="122">BQ2002C</text>
<text x="121.6" y="122.6">C17</text>
<text x="134.9" y="125.2">R42</text>
<text x="202.8" y="122">C20</text>
<text x="261.1" y="124.5">T7</text>
<text x="294.3" y="121.4">C23</text>
<text x="315.7" y="120.7">LT3471</text>
<text x="350.2" y="123.9">C25</text>
<text x="359.1" y="120.7">C21</text>
<text x="359.1" y="125.8">47F</text>
<text x="43.5" y="126.5">R32</text>
<text x="48.9" y="127.3" transform="rotate(-90 48.9 127.3)">10k</text>
<text x="55.1" y="129">100nF</text>
<text x="70.5" y="128" transform="rotate(-90 70.5 128)">33k</text>
<text x="72" y="127.1">R35</text>
<text x="121.7" y="127.7">100nF</text>
<text x="133.4" y="126.6" transform="rotate(-90 133.4 126.6)">100k</text>
<text x="203" y="130.3">330nF</text>
<text x="261.6" y="128.4">SI2312BDS</text>
<text x="295.6" y="126.5">47F</text>
<text x="323.8" y="128.4">GND</text>
<text x="339.4" y="126.5">R55</text>
<text x="350.3" y="129">100nF</text>
<text x="370.2" y="130.3">GND</text>
<text x="46.3" y="137.2">GND</text>
<text x="52" y="137.2">GND</text>
<text x="67.9" y="137.9">GND</text>
<text x="101.5" y="137.9">GND</text>
<text x="202.8" y="134.7">R48</text>
<text x="203.2" y="137.2">NC</text>
<text x="225.5" y="136.1" transform="rotate(-90 225.5 136.1)">10k</text>
<text x="226.3" y="135.3">R49</text>
<text x="234.6" y="135.9">Jumper</text>
<text x="236.4" y="132">JP1</text>
<text x="247.3" y="134.1">C35</text>
<text x="298.4" y="137.9">GND</text>
<text x="212.9" y="143.5">D9</text>
<text x="247.4" y="139.2">4.7nF</text>
<text x="347.3" y="138.5">GND</text>
<text x="355.5" y="138.5">GND</text>
<text x="207.4" y="149.8">BAT54S</text>
<text x="340.6" y="148.6">C24</text>
<text x="391.6" y="146.2">-12V</text>
<text x="68.6" y="155.1">+BATT</text>
<text x="222.8" y="153.1">GND</text>
<text x="326.7" y="154.9">15H</text>
<text x="327.3" y="150.5">L3</text>
<text x="360.3" y="154.9">15H</text>
<text x="361.6" y="150.5">L4</text>
<text x="86.1" y="160.6">SI2315BDS</text>
<text x="89.3" y="158.1">T11</text>
<text x="110.9" y="160.6">SI2315BDS</text>
<text x="114" y="158.1">T12</text>
<text x="341.4" y="157.4">1uF</text>
<text x="354.6" y="159.3">D12</text>
<text x="372.4" y="157.6">C26</text>
<text x="383.8" y="157.6">C32</text>
<text x="349.9" y="163" transform="rotate(-90 349.9 163)">MBRM120</text>
<text x="373.1" y="163.3">10F</text>
<text x="384" y="163.3">100nF</text>
<text x="81.6" y="170.3">R67</text>
<text x="350.5" y="170.3">GND</text>
<text x="368.2" y="170.3">GND</text>
<text x="379.7" y="170.3">GND</text>
<text x="49.6" y="181.1">+5V</text>
<text x="117.1" y="184.9">R68</text>
<text x="139.8" y="183">+5V</text>
<text x="357.8" y="185.5">R63</text>
<text x="71.8" y="187.6" transform="rotate(-90 71.8 187.6)">470</text>
<text x="73.3" y="186.8">R71</text>
<text x="340" y="191.1">C33</text>
<text x="59.9" y="196.3">D17</text>
<text x="109.1" y="195">T13</text>
<text x="143.5" y="195.8">D16</text>
<text x="370.4" y="196.3">T10</text>
<text x="59.7" y="203.9">BAT54C</text>
<text x="102.4" y="198.8">SI2312BDS</text>
<text x="128.5" y="202.7">R70</text>
<text x="142.4" y="202">BAT54C</text>
<text x="291.1" y="203.3">R61</text>
<text x="327.3" y="202">IC9</text>
<text x="338.6" y="200">100nF</text>
<text x="345.4" y="203.3">GND</text>
<text x="370.8" y="200.1">SI2312BDS</text>
<text x="291.3" y="205.8">10k</text>
<text x="312.7" y="209.6">C34</text>
<text x="334" y="209.2" transform="rotate(-90 334 209.2)">REF</text>
<text x="113" y="212.8">GND</text>
<text x="296.8" y="212.2">R62</text>
<text x="302.3" y="213" transform="rotate(-90 302.3 213)">10k</text>
<text x="311.9" y="214.7">NC</text>
<text x="324.3" y="214.7">TLV3011</text>
<text x="329.3" y="210.9">+</text>
<text x="365.7" y="210.9">GND</text>
<text x="357.8" y="217.3">R64</text>
<text x="299.7" y="223">GND</text>
<text x="309.2" y="223">GND</text>
<text x="334" y="223">GND</text>
<text x="370.4" y="228.1">T9</text>
<text x="370.8" y="231.9">SI2312BDS</text>
<text x="365.7" y="242">GND</text>
</g>
<g font-size="1.8" fill="#848400">
<text x="119.1" y="56.6">VCHARG</text>
<text x="247.6" y="56.3" transform="rotate(-90 247.6 56.3)">VBAT</text>
<text x="271.8" y="56.9" transform="rotate(-90 271.8 56.9)">SUPPLY-BUZ</text>
<text x="19.8" y="102.3">BUZ-ACT</text>
<text x="290.9" y="110.5">SHDN2</text>
<text x="360.3" y="111.2">SHDN1</text>
<text x="16.4" y="123.9">SUPPLY-BUZ</text>
<text x="183.2" y="126.4">STOP-INV</text>
<text x="177.7" y="146.7">INHIB-STOP-INV</text>
<text x="126.6" y="163.9">VCHARG</text>
<text x="379.3" y="188">SHDN1</text>
<text x="378.7" y="219.7">SHDN2</text>
</g>
<text font-size="1.8" fill="#0000c2" x="67.3" y="149">BATTERY SWITCH CIRCUIT</text>
<g font-size="1.7" fill="#008484">
<text x="297.2" y="101.5" transform="rotate(-90 297.2 101.5)">182k</text>
<text x="344.8" y="127.3" transform="rotate(-90 344.8 127.3)">15k</text>
<text x="80.2" y="171.3" transform="rotate(-90 80.2 171.3)">100k</text>
<text x="115.6" y="185.1" transform="rotate(-90 115.6 185.1)">10k</text>
<text x="357.7" y="188.1">100k</text>
<text x="126.4" y="203.5" transform="rotate(-90 126.4 203.5)">10k</text>
<text x="357.7" y="219.9">100k</text>
</g>
<g font-size="1.5" fill="#008484">
<text x="372.7" y="101.2" transform="rotate(-90 372.7 101.2)">54.9k</text>
<text x="372.7" y="120.3" transform="rotate(-90 372.7 120.3)">4.99k</text>
</g>
</svg>
